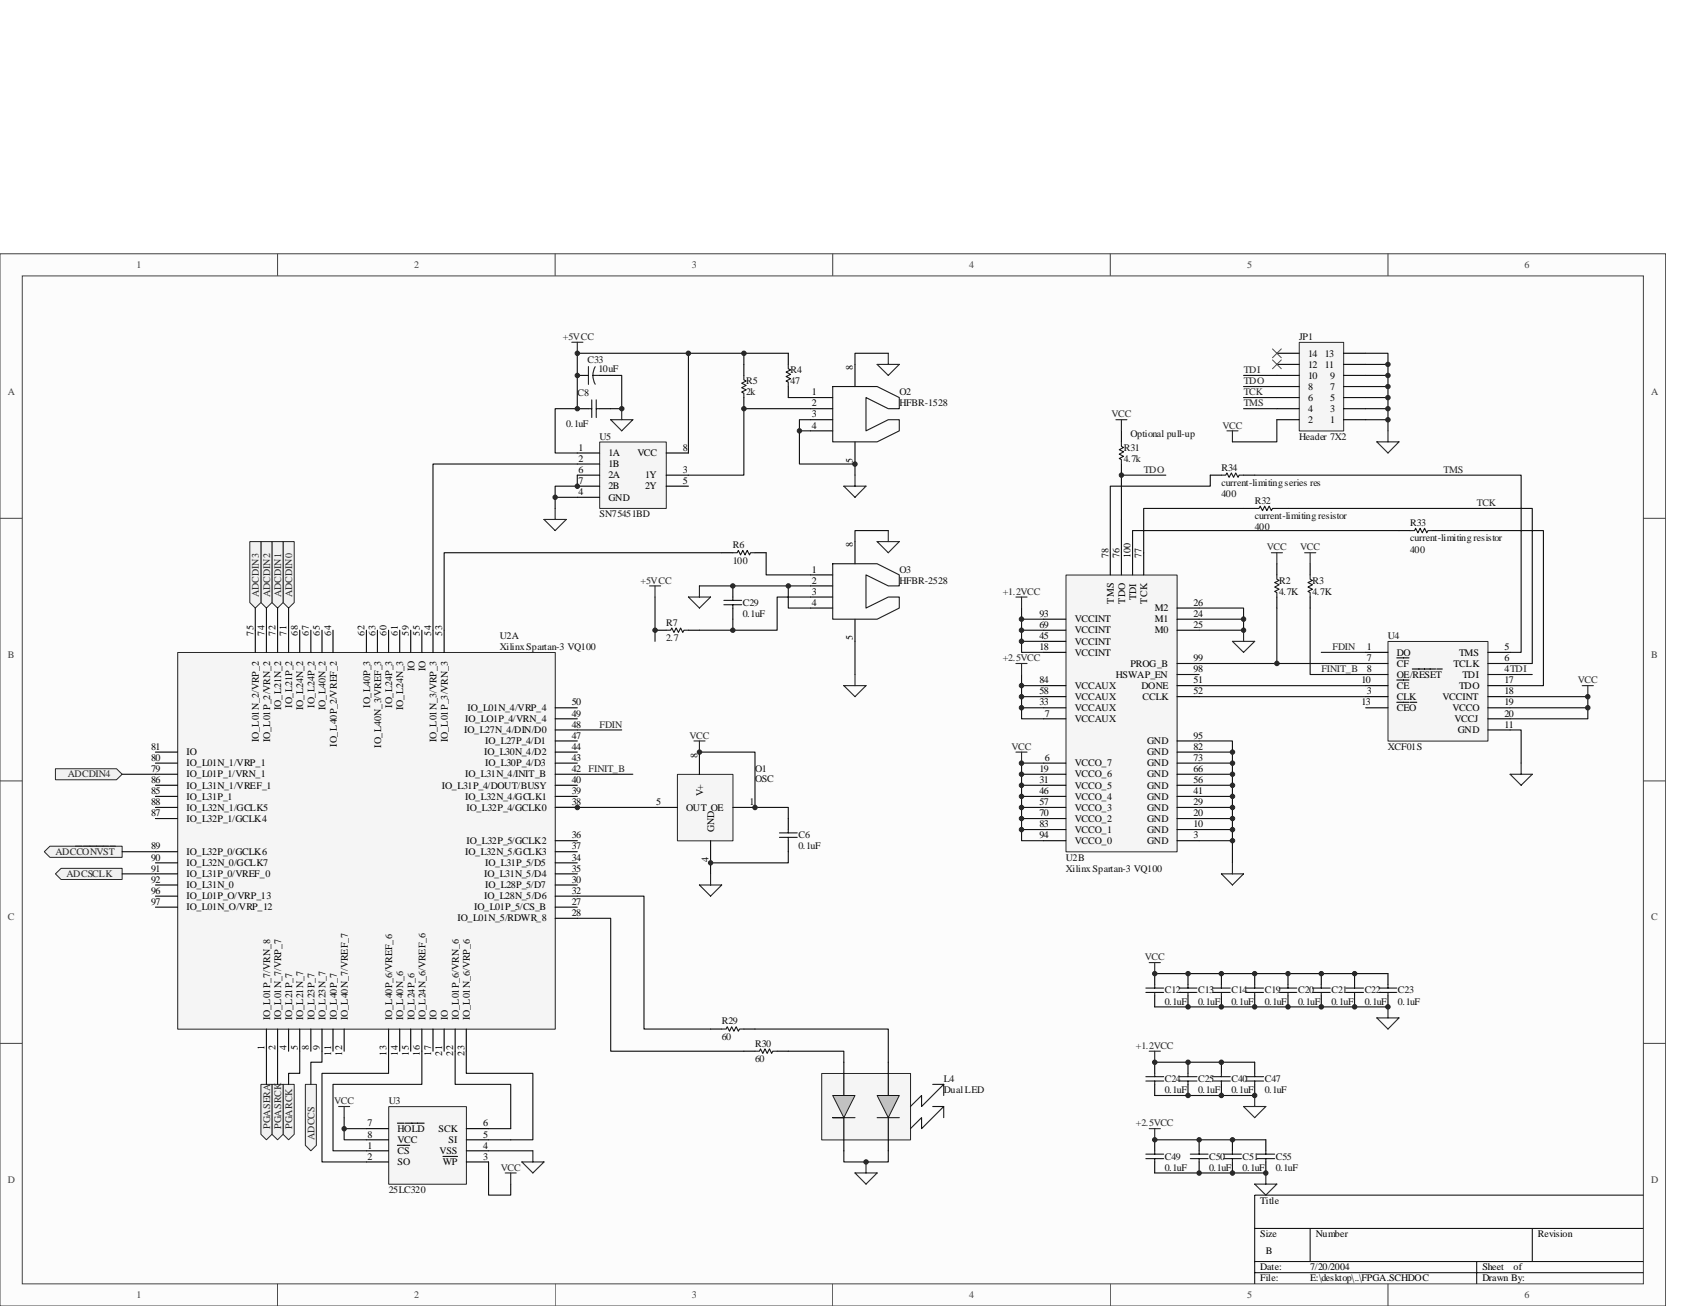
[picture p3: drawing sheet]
<svg xmlns="http://www.w3.org/2000/svg" width="279mm" height="216mm" viewBox="0 0 279 216" stroke-linecap="round" stroke-linejoin="round" font-family="sans-serif">
<path d="M0 42h275.4v173.9h-275.4z" fill="#fcfcfc"/>
<path d="M0 42h275.4v173.9h-275.4z" fill="none" stroke="#404040" stroke-width=".17"/>
<path d="M3.7 45.6h268v166.6h-268z" fill="#fcfcfc"/>
<g fill="none" stroke="#404040" stroke-width=".17">
<path d="M3.7 45.6h268v166.6h-268zM45.9 41.9v3.7M91.8 41.9v3.7M137.7 41.9v3.7M183.6 41.9v3.7M229.5 41.9v3.7M0 85.7h3.7M271.7 85.7h3.7M0 129.1h3.7M271.7 129.1h3.7M0 172.5h3.7M271.7 172.5h3.7"/>
<path d="M45.9 212.2v3.7M91.8 212.2v3.7M137.7 212.2v3.7M183.6 212.2v3.7M229.5 212.2v3.7"/>
</g>
<path d="M271.7 197.6h-64.3v14.6M207.4 203.1h64.3M207.4 208.6h64.3M207.4 210.4h64.3M216.6 203.1v5.5M244.1 208.6v3.6M253.3 203.1v5.5" fill="none" stroke="#000" stroke-width=".17"/>
<path d="M201.9 144.5h3.7l-1.8 1.8zM203.8 142.6v1.9" fill="none" stroke="#262626" stroke-width=".18"/>
<g fill="#f0f0f0" stroke="#262626" stroke-width=".17">
<path d="M46.8 89.5h1.8v10.1l-.9 .9-.9-.9z" fill-rule="evenodd"/>
<path d="M45 89.5h1.8v10.1l-.9 .9-.9-.9z" fill-rule="evenodd"/>
<path d="M43.1 89.5h1.9v10.1l-1 .9-.9-.9z" fill-rule="evenodd"/>
<path d="M41.3 89.5h1.8v10.1l-.9 .9-.9-.9z" fill-rule="evenodd"/>
<path d="M9.2 127.1h10.1l.9 .9-.9 .9h-10.1z" fill-rule="evenodd"/>
<path d="M9.2 144.5l.9-.9h10.1v1.8h-10.1z" fill-rule="evenodd"/>
<path d="M50.5 179.3h1.8v10l-.9 .9-.9-.9z" fill-rule="evenodd"/>
<path d="M7.3 140.8l1-.9h11.9v1.8h-11.9z" fill-rule="evenodd"/>
</g>
<path d="M12.5 139.9h1.1M13.8 139.9h4.2M18.2 139.9h.9" fill="none" stroke="#262626" stroke-width=".18"/>
<g fill="#f0f0f0" stroke="#262626" stroke-width=".17">
<path d="M46.8 179.3h1.8v8.2l-.9 .9-.9-.9z" fill-rule="evenodd"/>
<path d="M45 179.3h1.8v8.2l-.9 .9-.9-.9z" fill-rule="evenodd"/>
<path d="M43.1 179.3h1.9v8.2l-1 .9-.9-.9z" fill-rule="evenodd"/>
</g>
<g fill="none" stroke="#0e0e0e" stroke-width=".18">
<path d="M113.8 58.4v16.5M123 58.4v1.8M130.3 58.4h-34.9v9.2h-3.6v7.3h3.6M146.9 58.4h-5.5v1.8M101 62.1h1.8v5.5h-1.8M130.3 65.7h3.7M132.2 71.2h1.8M134 67.6h-11v10.9h-9.2M134 69.4h-1.8v7.3h9.2v1.8M95.4 82.2h-3.6v1.9M108.3 98.7v5.5M115.6 96.9h18.4"/>
<path d="M126.7 91.4v3.6h7.3M130.3 96.9v3.6h3.7M134 98.7h-5.5v5.5h-12.9M146.9 87.7h-5.5v1.8M121.2 102.4v1.8M44 173.8v5.5M45.9 173.8v5.5"/>
</g>
<g fill="none" stroke="#000" stroke-width=".18">
<path d="M130.3 58.4v1.8M95.4 67.6h1.9M95.4 62.1h1.9M99.1 67.6h1.9M99.1 62.1h1.9M123 60.2v1.9M123 65.7v1.9M130.3 63.9v1.8M134 65.7h3.7M134 67.6h3.7M134 69.4h3.7M134 71.2h3.7"/>
<path d="M141.4 60.2v3.7M141.4 73v3.7M119.3 91.4h1.9M121.2 96.9v1.8M124.8 91.4h1.9M134 95h3.7M134 96.9h3.7M134 98.7h3.7M141.4 89.5v3.7M108.3 104.2h1.8M113.8 104.2h1.8M121.2 100.5v1.9"/>
<path d="M134 100.5h3.7M141.4 102.4v3.6"/>
</g>
<g fill="none" stroke="#1c1c1c" stroke-width=".18">
<path d="M97.3 67.6h.5M97.3 60.6v2.9M97.8 66.1v2.9M98 62.1h1.1M98.4 60.6a2.95 2.95 0 0 0 0 2.9M98.6 66.1v2.9M98.6 67.6h.5M123 62.1v.7l.4 .2-.8 .4 .8 .3-.8 .4 .8 .4-.8 .3 .4 .2v.7M130.3 60.2v.8l.4 .2-.7 .3 .7 .4-.7 .4 .7 .3-.7 .4 .3 .2v.7M137.7 63.9h7.3l3.7 1.8v1.9h-1.8l-3.7-1.9v5.5l3.7-1.8h1.8v1.8l-3.7 1.8h-7.3zM119.7 99.3h2.9M119.7 100h2.9"/>
<path d="M121.2 91.4h.7l.2-.4 .3 .7 .4-.7 .4 .7 .3-.7 .4 .7 .2-.3h.7M121.2 98.7v.6M121.2 100v.5M137.7 93.2h7.3l3.7 1.8v1.9h-1.8l-3.7-1.9v5.5l3.7-1.8h1.8v1.8l-3.7 1.9h-7.3zM110.1 104.2h.8l.2-.4 .3 .7 .4-.7 .4 .7 .3-.7 .4 .7 .2-.3h.7"/>
</g>
<g fill="none" stroke="#262626" stroke-width=".18">
<path d="M94.5 56.6h1.9M95.4 56.6v1.8M146.9 58.4v1.8M101 69.4h3.6l-1.8 1.8zM102.8 67.6v1.8M141.4 78.5v1.9M145 60.2h3.7l-1.8 1.9zM89.9 85.9h3.7l-1.8 1.8zM91.8 84.1v1.8M107.4 96.9h1.8M108.3 96.9v1.8M113.8 98.7h3.7l-1.9 1.8z"/>
<path d="M115.6 96.9v1.8M139.5 80.4h3.7l-1.8 1.8zM145 89.5h3.7l-1.8 1.9zM146.9 87.7v1.8M139.5 113.3h3.7l-1.8 1.9zM141.4 111.5v1.8"/>
</g>
<path d="M112 128h9.2v11h-9.2z" fill="#f5f5f5"/>
<path d="M112 128h9.2v11h-9.2z" fill="none" stroke="#262626" stroke-width=".17"/>
<path d="M108.3 133.5h3.7M115.6 124.3v3.7M117.5 139v3.6M121.2 133.5h3.6M130.3 135.3v1.8M130.3 139v1.8" fill="none" stroke="#000" stroke-width=".18"/>
<path d="M95.4 78.5v1.9h-3.6v1.8M91.8 133.5h16.5M115.6 124.3h9.2v9.2h5.5v1.8M130.3 140.8v1.8h-12.8v1.9" fill="none" stroke="#0e0e0e" stroke-width=".18"/>
<path d="M114.7 122.5h1.9M115.6 122.5v1.8M115.6 146.3h3.7l-1.8 1.8zM117.5 144.5v1.8" fill="none" stroke="#262626" stroke-width=".18"/>
<path d="M128.9 138.4h2.9M128.9 137.7h2.9M130.3 137.1v.6M130.3 138.4v.6" fill="none" stroke="#1c1c1c" stroke-width=".18"/>
<path d="M99.2 73.1h11v11h-11z" fill="#f5f5f5"/>
<path d="M99.1 73.1h11.1v11h-11.1z" fill="none" stroke="#262626" stroke-width=".17"/>
<path d="M95.4 74.9h3.7M95.4 78.5h3.7M95.4 76.7h3.7M110.1 74.9h3.7M110.1 78.5h3.7M95.4 80.4h3.7M95.4 82.2h3.7M110.1 80.4h3.7" fill="none" stroke="#000" stroke-width=".18"/>
<path d="M42.2 100.5v3.7M44 100.5v3.7M45.9 100.5v3.7M47.7 100.5v3.7M108.3 104.2v1.8M141.4 106v5.5M20.2 144.5h5.5M20.2 140.8h5.5" fill="none" stroke="#0e0e0e" stroke-width=".18"/>
<path d="M64.3 183h12.8v12.8h-12.8z" fill="#f5f5f5"/>
<path d="M64.3 182.9h12.8v12.9h-12.8z" fill="none" stroke="#262626" stroke-width=".17"/>
<g fill="none" stroke="#000" stroke-width=".18">
<path d="M117.5 170.1h1.8M123 173.8h1.8M123 170.1h1.8M128.5 173.8h1.8M60.6 186.6h3.6M60.6 188.4h3.6M60.6 190.2h3.6M60.6 192.1h3.6M65.7 185.7h1.1M65.7 189.3h2M67 185.7h3.1M73.2 191.2h2.4"/>
<path d="M77.1 186.6h3.7M77.1 188.4h3.7M77.1 190.2h3.7M77.1 192.1h3.7"/>
</g>
<path d="M124.8 170.1h22.1v5.5M130.3 173.8h9.2v1.8M56.9 184.8v3.6h3.7M56.9 186.6h3.7M80.8 192.1v5.5h3.6v-1.9M80.8 186.6h3.6M80.8 188.4h3.6M80.8 190.2h7.3M139.5 190.2v1.9h7.4v-1.9" fill="none" stroke="#0e0e0e" stroke-width=".18"/>
<path d="M56 182.9h1.8M56.9 182.9v1.9M83.5 193.9h1.8M84.4 193.9v1.8M86.3 192.1h3.6l-1.8 1.8zM88.1 190.2v1.9M141.4 193.9h3.6l-1.8 1.8zM143.2 192.1v1.8" fill="none" stroke="#262626" stroke-width=".18"/>
<path d="M119.3 170.1h.8l.1-.4 .4 .8 .4-.8 .3 .8 .4-.8 .4 .8 .2-.4h.7M124.8 173.8h.8l.1-.4 .4 .7 .4-.7 .3 .7 .4-.7 .4 .7 .2-.3h.7" fill="none" stroke="#1c1c1c" stroke-width=".18"/>
<path d="M135.9 177.5h14.6v10.9h-14.6z" fill="#f5f5f5"/>
<path d="M135.8 177.5h14.7v10.9h-14.7z" fill="none" stroke="#262626" stroke-width=".17"/>
<g fill="#c0c0c0" stroke="#1c1c1c" stroke-width=".17">
<path d="M137.7 181.1h3.7l-1.9 3.7z" fill-rule="evenodd"/>
<path d="M145 181.1h3.7l-1.8 3.7z" fill-rule="evenodd"/>
</g>
<path d="M154.2 179.3h1.8M156 179.3l-3.6 3.6v-1.8l-1.9 1.8M156 179.3v1.8M139.5 184.8h-1.8h3.7M145 184.8h3.7M154.2 182.9h1.8l-3.6 3.7v-1.8l-1.9 1.8M156 182.9v1.9" fill="none" stroke="#1c1c1c" stroke-width=".18"/>
<path d="M139.5 175.6v5.5M146.9 175.6v5.5M139.5 184.8v5.4M146.9 184.8v5.4" fill="none" stroke="#000" stroke-width=".18"/>
<path d="M29.4 107.9h62.4v62.2h-62.4z" fill="#f5f5f5"/>
<path d="M29.4 107.9h62.4v62.2h-62.4z" fill="none" stroke="#262626" stroke-width=".17"/>
<g fill="none" stroke="#000" stroke-width=".18">
<path d="M42.2 104.2v3.6M44 104.2v3.6M45.9 104.2v3.6M47.7 104.2v3.6M49.6 104.2v3.6M51.4 104.2v3.6M53.2 104.2v3.6M55.1 104.2v3.6M60.6 104.2v3.6M62.4 104.2v3.6M64.2 104.2v3.6M66.1 104.2v3.6"/>
<path d="M67.9 104.2v3.6M69.7 104.2v3.6M71.6 104.2v3.6M73.4 104.2v3.6M91.8 117h3.6M91.8 118.8h3.6M25.7 124.3h3.7M25.7 126.2h3.7M25.7 128h3.7M25.7 131.7h3.7M25.7 129.8h3.7M25.7 133.5h3.7"/>
<path d="M25.7 135.3h3.7M91.8 124.3h3.6M91.8 126.2h3.6M91.8 128h3.6M91.8 131.7h3.6M91.8 129.8h3.6M91.8 133.5h3.6M91.8 120.7h3.6M91.8 122.5h3.6M91.8 139h3.6M25.7 150h3.7M25.7 148.1h3.7"/>
<path d="M25.7 146.3h3.7M25.7 144.5h3.7M25.7 142.6h3.7M25.7 140.8h3.7M91.8 150h3.6M91.8 148.1h3.6M91.8 146.3h3.6M91.8 144.5h3.6M91.8 142.6h3.6M91.8 140.8h3.6M91.8 151.8h3.6M44 170.1v3.7"/>
<path d="M45.9 170.1v3.7M47.7 170.1v3.7M49.6 170.1v3.7M51.4 170.1v3.7M53.2 170.1v3.7M55.1 170.1v3.7M56.9 170.1v3.7M64.2 170.1v3.7M66.1 170.1v3.7M67.9 170.1v3.7M69.7 170.1v3.7M71.6 170.1v3.7"/>
<path d="M73.4 170.1v3.7M75.2 170.1v3.7M77.1 170.1v3.7"/>
</g>
<path d="M176.3 95.1h18.3v45.7h-18.3z" fill="#f5f5f5"/>
<path d="M176.2 95.1h18.4v45.7h-18.4z" fill="none" stroke="#262626" stroke-width=".17"/>
<g fill="none" stroke="#000" stroke-width=".18">
<path d="M183.6 91.4v3.6M185.4 91.4v3.6M187.2 91.4v3.6M189.1 91.4v3.6M172.6 118.8h3.6M172.6 117h3.6M172.6 115.2h3.6M172.6 113.3h3.6M172.6 107.8h3.6M172.6 106h3.6M172.6 104.2h3.6M172.6 102.4h3.6"/>
<path d="M194.6 115.2h3.6M194.6 113.3h3.6M194.6 104.2h3.6M194.6 102.4h3.6M194.6 111.5h3.6M194.6 100.5h3.6M194.6 109.7h3.6M172.6 139h3.6M172.6 137.1h3.6M172.6 135.3h3.6M172.6 133.5h3.6M172.6 131.7h3.6"/>
<path d="M172.6 129.8h3.6M172.6 128h3.6M172.6 126.2h3.6M194.6 139h3.6M194.6 137.1h3.6M194.6 135.3h3.6M194.6 133.5h3.6M194.6 131.7h3.6M194.6 129.8h3.6M194.6 128h3.6M194.6 126.2h3.6M194.6 124.3h3.6"/>
<path d="M194.6 122.5h3.6"/>
</g>
<g fill="none" stroke="#0e0e0e" stroke-width=".18">
<path d="M168.9 100.5v7.3h3.7M168.9 111.5v7.3h3.7M168.9 102.4h3.7M168.9 104.2h3.7M168.9 106h3.7M168.9 113.3h3.7M168.9 115.2h3.7M168.9 117h3.7M168.9 137.1h3.7M168.9 135.3h3.7M168.9 133.5h3.7M168.9 131.7h3.7"/>
<path d="M168.9 129.8h3.7M168.9 128h3.7M172.6 126.2h-3.7v12.8h3.7M198.2 122.5h5.6v20.1M198.2 139h5.6M198.2 137.1h5.6M198.2 135.3h5.6M198.2 133.5h5.6M198.2 131.7h5.6M198.2 129.8h5.6M198.2 128h5.6M198.2 126.2h5.6"/>
<path d="M198.2 124.3h5.6"/>
</g>
<path d="M168 98.7h1.8M168.9 98.7v1.8M168 109.7h1.8M168.9 109.7v1.8M168 124.3h1.8M168.9 124.3v1.9" fill="none" stroke="#262626" stroke-width=".18"/>
<g fill="#262626" stroke="#262626" stroke-width=".17">
<circle cx="203.8" cy="133.5" r=".37"/>
<circle cx="203.8" cy="139" r=".37"/>
<circle cx="203.8" cy="137.1" r=".37"/>
<circle cx="203.8" cy="135.3" r=".37"/>
<circle cx="168.9" cy="137.1" r=".37"/>
<circle cx="168.9" cy="129.8" r=".37"/>
<circle cx="168.9" cy="113.3" r=".37"/>
<circle cx="168.9" cy="115.2" r=".37"/>
<circle cx="168.9" cy="117" r=".37"/>
<circle cx="168.9" cy="126.2" r=".37"/>
<circle cx="168.9" cy="128" r=".37"/>
<circle cx="203.8" cy="131.7" r=".37"/>
<circle cx="203.8" cy="129.8" r=".37"/>
<circle cx="203.8" cy="128" r=".37"/>
<circle cx="203.8" cy="126.2" r=".37"/>
<circle cx="203.8" cy="124.3" r=".37"/>
<circle cx="168.9" cy="131.7" r=".37"/>
<circle cx="168.9" cy="133.5" r=".37"/>
<circle cx="168.9" cy="135.3" r=".37"/>
<circle cx="168.9" cy="102.3" r=".37"/>
<circle cx="168.9" cy="104.2" r=".37"/>
<circle cx="168.9" cy="106" r=".37"/>
</g>
<path d="M229.5 106.1h16.5v16.4h-16.5z" fill="#f5f5f5"/>
<path d="M229.5 106h16.5v16.5h-16.5z" fill="none" stroke="#262626" stroke-width=".17"/>
<g fill="none" stroke="#000" stroke-width=".18">
<path d="M211.1 93.2v1.8M211.1 98.7v1.8M216.6 93.2v1.8M216.6 98.7v1.8M225.8 107.8h3.7M225.8 115.2h3.7M225.8 111.5h3.7M225.8 113.3h3.7M225.8 109.7h3.7M225.8 117h3.7M230.9 112.4h2M230.9 108.8h2"/>
<path d="M230.9 116.1h2M233.1 116.1h1.1M233.5 110.6h3.8M237.5 110.6h.9M246 107.8h3.7M246 115.2h3.7M246 111.5h3.7M246 113.3h3.7M246 109.7h3.7M246 117h3.7M246 118.8h3.7M246 120.7h3.7"/>
</g>
<path d="M210.2 91.4h1.8M211.1 91.4v1.8M215.7 91.4h1.8M216.6 91.4v1.8M203.8 106h3.6l-1.8 1.8zM205.6 104.2v1.8M261.6 113.3h1.8M262.5 113.3v1.9M249.7 128h3.6l-1.8 1.8zM251.5 126.2v1.8" fill="none" stroke="#262626" stroke-width=".18"/>
<path d="M198.2 100.5h7.4v3.7h-7.4M198.2 109.7h27.6M198.2 113.3h27.6M198.2 115.2h27.6M198.2 102.4h7.4M211.1 100.5v9.2M216.6 100.5v11h9.2M218.4 107.8h7.4M262.5 115.2v1.8h-12.8M95.4 120.7h7.4M249.7 120.7h1.8v5.5" fill="none" stroke="#0e0e0e" stroke-width=".18"/>
<g fill="#262626" stroke="#262626" stroke-width=".17">
<circle cx="205.6" cy="104.2" r=".36"/>
<circle cx="205.6" cy="102.4" r=".37"/>
<circle cx="211.1" cy="109.7" r=".37"/>
</g>
<path d="M211.1 95v.8l.4 .1-.8 .4 .8 .4-.8 .3 .8 .4-.8 .4 .4 .2v.7M216.6 95v.8l.4 .1-.8 .4 .8 .4-.8 .3 .8 .4-.8 .4 .4 .2v.7" fill="none" stroke="#1c1c1c" stroke-width=".18"/>
<path d="M214.8 56.6h7.3v14.6h-7.3z" fill="#f5f5f5"/>
<path d="M214.8 56.6h7.3v14.6h-7.3z" fill="none" stroke="#262626" stroke-width=".17"/>
<g fill="none" stroke="#000" stroke-width=".18">
<path d="M211.1 58.4h3.7M222.1 58.4h3.7M185.4 71.2v1.8M185.4 76.7v1.8M200.1 78.5h1.8M205.6 78.5h1.8M211.1 69.4h3.7M211.1 67.6h3.7M211.1 65.7h3.7M211.1 63.9h3.7M211.1 62.1h3.7M211.1 60.2h3.7"/>
<path d="M222.1 69.4h3.7M222.1 67.6h3.7M222.1 65.7h3.7M222.1 63.9h3.7M222.1 62.1h3.7M222.1 60.2h3.7M205.6 84.1h1.8M211.1 84.1h1.8M231.3 87.7h1.8M236.8 87.7h1.8M190.9 161v1.8M190.9 164.6v1.9"/>
<path d="M190.9 175.6v1.8M190.9 179.3v1.8M196.4 161v1.8M196.4 164.6v1.9M196.4 175.6v1.8M196.4 179.3v1.8M201.9 161v1.8M201.9 164.6v1.9M201.9 175.6v1.8M201.9 179.3v1.8M207.4 161v1.8M207.4 164.6v1.9"/>
<path d="M207.4 175.6v1.8M207.4 179.3v1.8M212.9 161v1.8M212.9 164.6v1.9M218.4 161v1.8M218.4 164.6v1.9M223.9 161v1.8M223.9 164.6v1.9M229.5 161v1.8M229.5 164.6v1.9M190.9 188.4v1.8M190.9 192.1v1.8"/>
<path d="M198.2 188.4v1.8M198.2 192.1v1.8M203.8 188.4v1.8M203.8 192.1v1.8M209.3 188.4v1.8M209.3 192.1v1.8"/>
</g>
<g fill="none" stroke="#0e0e0e" stroke-width=".18">
<path d="M225.8 58.4h3.7v12.8M95.4 76.7h-23.8v27.5M192.7 78.5h-7.3v12.9M200.1 78.5v1.9h-16.5v11M205.6 67.6h5.5M205.6 65.7h5.5M205.6 63.9h5.5M205.6 62.1h5.5M207.4 78.5h44.1v29.3h-1.8M211.1 69.4v3.6h-7.3M225.8 69.4h3.7M225.8 67.6h3.7"/>
<path d="M225.8 65.7h3.7M225.8 63.9h3.7M225.8 62.1h3.7M225.8 60.2h3.7M119.3 91.4h-45.9v12.8M205.6 84.1h-16.5v7.3M212.9 84.1h40.4v25.6h-3.6M231.3 87.7h-44.1v3.7M238.6 87.7h16.6v25.6h-5.5M249.7 111.5h3.6M249.7 115.2h12.8M262.5 117v1.8h-12.8"/>
<path d="M20.2 128h5.5M95.4 128h9.2M95.4 148.1h11.1v22h11M95.4 151.8h5.6v22h22M49.6 173.8v3.6h-1.9v1.9M53.2 173.8v1.8h-1.8v3.7M64.2 173.8v3.6h-11v14.7h7.4M69.7 173.8v5.5h-14.6v10.9h5.5M75.2 173.8v5.5h9.2v7.3M77.1 173.8v3.6h11v11h-3.7M190.9 166.5h38.6M190.9 175.6h16.5"/>
<path d="M190.9 161h38.6M190.9 181.1h16.5M190.9 188.4h18.4M190.9 193.9h18.4"/>
</g>
<g fill="#262626" stroke="#262626" stroke-width=".17">
<circle cx="229.5" cy="69.4" r=".37"/>
<circle cx="229.5" cy="67.6" r=".36"/>
<circle cx="229.5" cy="65.7" r=".37"/>
<circle cx="229.5" cy="63.9" r=".36"/>
<circle cx="229.5" cy="62.1" r=".37"/>
<circle cx="229.5" cy="60.2" r=".36"/>
<circle cx="262.5" cy="117" r=".37"/>
<circle cx="185.4" cy="78.5" r=".36"/>
<circle cx="262.5" cy="115.2" r=".37"/>
<circle cx="190.9" cy="161" r=".37"/>
<circle cx="196.4" cy="161" r=".37"/>
<circle cx="196.4" cy="166.4" r=".37"/>
<circle cx="201.9" cy="161" r=".36"/>
<circle cx="201.9" cy="166.4" r=".37"/>
<circle cx="207.4" cy="161" r=".36"/>
<circle cx="207.4" cy="166.4" r=".37"/>
<circle cx="212.9" cy="161" r=".36"/>
<circle cx="212.9" cy="166.4" r=".37"/>
<circle cx="218.5" cy="161" r=".37"/>
<circle cx="218.5" cy="166.4" r=".37"/>
<circle cx="224" cy="161" r=".37"/>
<circle cx="224" cy="166.4" r=".37"/>
<circle cx="229.5" cy="166.4" r=".37"/>
<circle cx="190.9" cy="175.6" r=".37"/>
<circle cx="196.4" cy="175.6" r=".37"/>
<circle cx="196.4" cy="181.1" r=".37"/>
<circle cx="201.9" cy="175.6" r=".37"/>
<circle cx="201.9" cy="181.1" r=".37"/>
<circle cx="207.4" cy="181.1" r=".37"/>
<circle cx="190.9" cy="188.4" r=".37"/>
<circle cx="198.2" cy="188.4" r=".36"/>
<circle cx="198.2" cy="193.9" r=".36"/>
<circle cx="203.8" cy="188.4" r=".37"/>
<circle cx="203.8" cy="193.9" r=".37"/>
<circle cx="209.3" cy="193.9" r=".37"/>
<circle cx="124.8" cy="133.5" r=".37"/>
<circle cx="117.5" cy="142.6" r=".36"/>
<circle cx="115.6" cy="124.3" r=".37"/>
<circle cx="141.3" cy="76.7" r=".37"/>
<circle cx="95.5" cy="58.4" r=".37"/>
<circle cx="123" cy="67.6" r=".37"/>
<circle cx="108.3" cy="104.2" r=".37"/>
<circle cx="132.2" cy="71.2" r=".36"/>
<circle cx="123" cy="58.4" r=".37"/>
<circle cx="113.8" cy="58.4" r=".37"/>
<circle cx="95.5" cy="67.6" r=".37"/>
<circle cx="95.5" cy="62.1" r=".37"/>
<circle cx="91.8" cy="82.2" r=".36"/>
<circle cx="102.8" cy="67.6" r=".37"/>
<circle cx="121.2" cy="96.9" r=".36"/>
<circle cx="130.3" cy="96.9" r=".37"/>
<circle cx="121.2" cy="104.2" r=".36"/>
<circle cx="95.5" cy="80.4" r=".37"/>
<circle cx="143.2" cy="192.1" r=".37"/>
<circle cx="56.9" cy="186.6" r=".36"/>
<circle cx="95.5" cy="133.5" r=".37"/>
</g>
<g fill="none" stroke="#262626" stroke-width=".18">
<path d="M184.5 69.4h1.8M185.4 69.4v1.8M202.8 71.2h1.9M203.8 71.2v1.8M227.6 73h3.7l-1.8 1.9zM229.5 71.2v1.8M190 159.1h1.8M190.9 159.1v1.9M190 173.8h1.8M190.9 173.8v1.8M227.6 168.3h3.7l-1.8 1.8zM229.5 166.5v1.8"/>
<path d="M190 186.6h1.8M190.9 186.6v1.8M205.6 182.9h3.7l-1.9 1.9zM207.4 181.1v1.8M207.4 195.7h3.7l-1.8 1.9zM209.3 193.9v1.8"/>
</g>
<path d="M210.4 57.7l1.4 1.4M210.4 59.5l1.4 1.5M211.8 57.7l-1.4 1.4M211.8 59.5l-1.4 1.5" fill="none" stroke="#4c4c4c" stroke-width=".17"/>
<g fill="none" stroke="#1c1c1c" stroke-width=".18">
<path d="M185.4 73v.8l.4 .2-.8 .3 .8 .4-.8 .4 .8 .3-.8 .4 .4 .2v.7M201.9 78.5h.7l.2-.3 .4 .7 .4-.7 .3 .7 .4-.7 .4 .7 .2-.4h.7M207.4 84.1h.8l.1-.4 .4 .7 .4-.7 .3 .7 .4-.7 .4 .7 .2-.3h.7M233.1 87.7h.8l.1-.4 .4 .8 .4-.8 .3 .8 .4-.8 .4 .8 .2-.4h.7M189.4 164.1h3M189.4 163.3h3M189.4 178.7h3M189.4 178h3M190.9 162.8v.5M190.9 164.1v.5M190.9 177.4v.6M190.9 178.7v.6"/>
<path d="M194.9 164.1h3M194.9 163.3h3M194.9 178.7h3M194.9 178h3M196.4 162.8v.5M196.4 164.1v.5M196.4 177.4v.6M196.4 178.7v.6M200.4 164.1h3M200.4 163.3h3M200.4 178.7h3M200.4 178h3"/>
<path d="M201.9 162.8v.5M201.9 164.1v.5M201.9 177.4v.6M201.9 178.7v.6M206 164.1h2.9M206 163.3h2.9M206 178.7h2.9M206 178h2.9M207.4 162.8v.5M207.4 164.1v.5M207.4 177.4v.6M207.4 178.7v.6"/>
<path d="M211.5 164.1h2.9M211.5 163.3h2.9M212.9 162.8v.5M212.9 164.1v.5M217 164.1h2.9M217 163.3h2.9M218.4 162.8v.5M218.4 164.1v.5M222.5 164.1h2.9M222.5 163.3h2.9M223.9 162.8v.5M223.9 164.1v.5"/>
<path d="M228 164.1h2.9M228 163.3h2.9M229.5 162.8v.5M229.5 164.1v.5M189.4 191.5h3M189.4 190.8h3M190.9 190.2v.6M190.9 191.5v.6M196.8 191.5h2.9M196.8 190.8h2.9M198.2 190.2v.6M198.2 191.5v.6"/>
<path d="M202.3 191.5h2.9M202.3 190.8h2.9M203.8 190.2v.6M203.8 191.5v.6M207.8 191.5h2.9M207.8 190.8h2.9M209.3 190.2v.6M209.3 191.5v.6"/>
</g>
<g font-size="1.7" fill="#404040">
<text x="22.6" y="44.3">1</text>
<text x="68.5" y="44.3">2</text>
<text x="114.4" y="44.3">3</text>
<text x="160.3" y="44.3">4</text>
<text x="206.2" y="44.3">5</text>
<text x="252.1" y="44.3">6</text>
<text x="1.3" y="65.3">A</text>
<text x="273" y="65.3">A</text>
<text x="1.3" y="108.8">B</text>
<text x="273" y="108.8">B</text>
<text x="1.3" y="152.1">C</text>
<text x="273" y="152.1">C</text>
<text x="1.3" y="195.6">D</text>
<text x="273" y="195.6">D</text>
<text x="22.6" y="214.6">1</text>
<text x="68.5" y="214.6">2</text>
<text x="114.4" y="214.6">3</text>
<text x="160.3" y="214.6">4</text>
<text x="206.2" y="214.6">5</text>
<text x="252.1" y="214.6">6</text>
</g>
<g font-size="1.7" fill="#262626">
<text x="93.1" y="56.2">+5VCC</text>
<text x="205.6" y="63.5">TDO</text>
<text x="205.6" y="61.7">TDI</text>
<text x="205.6" y="65.3">TCK</text>
<text x="183.8" y="69">VCC</text>
<text x="202.1" y="70.8">VCC</text>
<text x="205.6" y="67.2">TMS</text>
<text x="189.1" y="78.2">TDO</text>
<text x="238.7" y="78.2">TMS</text>
<text x="244.2" y="83.7">TCK</text>
<text x="209.5" y="91">VCC</text>
<text x="215" y="91">VCC</text>
<text x="42.8" y="98.7" transform="rotate(-90 42.8 98.7)">ADCDIN3</text>
<text x="44.6" y="98.7" transform="rotate(-90 44.6 98.7)">ADCDIN2</text>
<text x="46.5" y="98.7" transform="rotate(-90 46.5 98.7)">ADCDIN1</text>
<text x="48.3" y="98.7" transform="rotate(-90 48.3 98.7)">ADCDIN0</text>
<text x="105.9" y="96.5">+5VCC</text>
<text x="165.8" y="98.3">+1.2VCC</text>
<text x="220.3" y="107.5">FDIN</text>
<text x="165.8" y="109.3">+2.5VCC</text>
<text x="218.5" y="111.1">FINIT_B</text>
<text x="260.9" y="113">VCC</text>
<text x="99.1" y="120.3">FDIN</text>
<text x="114" y="122.1">VCC</text>
<text x="167.2" y="124">VCC</text>
<text x="11.2" y="128.5">ADCDIN4</text>
<text x="97.3" y="127.6">FINIT_B</text>
<text x="9.2" y="141.4">ADCCONVST</text>
<text x="11" y="145">ADCSCLK</text>
<text x="189.3" y="158.7">VCC</text>
<text x="187.8" y="173.4">+1.2VCC</text>
<text x="55.3" y="182.5">VCC</text>
<text x="44.6" y="186.6" transform="rotate(-90 44.6 186.6)">PGASERA</text>
<text x="46.5" y="186.6" transform="rotate(-90 46.5 186.6)">PGASRCK</text>
<text x="48.3" y="186.6" transform="rotate(-90 48.3 186.6)">PGARCK</text>
<text x="52" y="188.4" transform="rotate(-90 52 188.4)">ADCCS</text>
<text x="187.8" y="186.2">+2.5VCC</text>
<text x="82.8" y="193.5">VCC</text>
</g>
<g font-size="1.7" fill="#0e0e0e">
<text x="214.8" y="56.2">JP1</text>
<text x="95.5" y="65.5">C8</text>
<text x="97.1" y="60">C33</text>
<text x="99" y="61.5">10uF</text>
<text x="123.4" y="65.3">2k</text>
<text x="123.4" y="63.5">R5</text>
<text x="130.7" y="63.5">47</text>
<text x="130.7" y="61.7">R4</text>
<text x="148.7" y="65.3">O2</text>
<text x="93.6" y="70.7">0.1uF</text>
<text x="148.7" y="67.2">HFBR-1528</text>
<text x="99.1" y="72.7">U5</text>
<text x="185.8" y="76.3">4.7k</text>
<text x="185.8" y="74.5">R31</text>
<text x="186.9" y="72.3">Optional pull-up</text>
<text x="201.9" y="77.8">R34</text>
<text x="214.8" y="72.7">Header 7X2</text>
<text x="201.9" y="82.2">400</text>
<text x="201.9" y="80.4">current-limiting series res</text>
<text x="207.4" y="83.3">R32</text>
<text x="99.1" y="85.5">SN75451BD</text>
<text x="207.4" y="87.7">400</text>
<text x="207.4" y="85.9">current-limiting resistor</text>
<text x="233.1" y="89.5">current-limiting resistor</text>
<text x="233.1" y="87">R33</text>
<text x="121.2" y="93.2">100</text>
<text x="121.2" y="90.6">R6</text>
<text x="148.7" y="94.7">O3</text>
<text x="233.1" y="91.4">400</text>
<text x="122.8" y="102">0.1uF</text>
<text x="122.8" y="100.1">C29</text>
<text x="148.7" y="96.5">HFBR-2528</text>
<text x="211.5" y="98.3">4.7K</text>
<text x="211.5" y="96.5">R2</text>
<text x="217" y="98.3">4.7K</text>
<text x="217" y="96.5">R3</text>
<text x="82.6" y="107.5">Xilinx Spartan-3 VQ100</text>
<text x="82.6" y="105.6">U2A</text>
<text x="110.2" y="106">2.7</text>
<text x="110.2" y="103.4">R7</text>
<text x="229.5" y="105.6">U4</text>
<text x="229.5" y="124">XCF01S</text>
<text x="124.8" y="129.3">OSC</text>
<text x="124.8" y="127.6">O1</text>
<text x="132" y="140.4">0.1uF</text>
<text x="132" y="138.6">C6</text>
<text x="176.2" y="142.3">U2B</text>
<text x="176.2" y="144.1">Xilinx Spartan-3 VQ100</text>
<text x="192.6" y="166.1">0.1uF</text>
<text x="192.6" y="164.2">C12</text>
<text x="198.1" y="166.1">0.1uF</text>
<text x="198.1" y="164.2">C13</text>
<text x="203.6" y="166.1">0.1uF</text>
<text x="203.6" y="164.2">C14</text>
<text x="209.1" y="166.1">0.1uF</text>
<text x="209.1" y="164.2">C19</text>
<text x="214.6" y="166.1">0.1uF</text>
<text x="214.6" y="164.2">C20</text>
<text x="220.1" y="166.1">0.1uF</text>
<text x="220.1" y="164.2">C21</text>
<text x="225.6" y="166.1">0.1uF</text>
<text x="225.6" y="164.2">C22</text>
<text x="231.1" y="166.1">0.1uF</text>
<text x="231.1" y="164.2">C23</text>
<text x="119.3" y="171.9">60</text>
<text x="119.3" y="169.4">R29</text>
<text x="124.8" y="173">R30</text>
<text x="124.8" y="175.6">60</text>
<text x="156" y="178.9">L4</text>
<text x="192.6" y="178.9">C24</text>
<text x="198.1" y="178.9">C25</text>
<text x="203.6" y="178.9">C40</text>
<text x="209.1" y="178.9">C47</text>
<text x="64.3" y="182.5">U3</text>
<text x="156" y="180.7">Dual LED</text>
<text x="192.6" y="180.7">0.1uF</text>
<text x="198.1" y="180.7">0.1uF</text>
<text x="203.6" y="180.7">0.1uF</text>
<text x="209.1" y="180.7">0.1uF</text>
<text x="192.6" y="191.7">C49</text>
<text x="199.9" y="191.7">C50</text>
<text x="205.4" y="191.7">C51</text>
<text x="210.9" y="191.7">C55</text>
<text x="64.3" y="197.2">25LC320</text>
<text x="192.6" y="193.5">0.1uF</text>
<text x="199.9" y="193.5">0.1uF</text>
<text x="205.4" y="193.5">0.1uF</text>
<text x="210.9" y="193.5">0.1uF</text>
</g>
<g font-size="1.7">
<text x="216.3" y="58.9">14</text>
<text x="219" y="58.9">13</text>
<text x="134.2" y="65.3">1</text>
<text x="141" y="61.2" transform="rotate(-90 141 61.2)">8</text>
<text x="216.3" y="64.4">8</text>
<text x="216.3" y="62.6">10</text>
<text x="216.3" y="60.8">12</text>
<text x="219" y="60.8">11</text>
<text x="219.9" y="64.4">7</text>
<text x="219.9" y="62.6">9</text>
<text x="134.2" y="67.2">2</text>
<text x="134.2" y="69">3</text>
<text x="134.2" y="70.8">4</text>
<text x="216.3" y="69.9">2</text>
<text x="216.3" y="68.1">4</text>
<text x="216.3" y="66.3">6</text>
<text x="219.9" y="69.9">1</text>
<text x="219.9" y="68.1">3</text>
<text x="219.9" y="66.3">5</text>
<text x="95.7" y="74.5">1</text>
<text x="95.7" y="76.3">2</text>
<text x="100.6" y="75.4">1A</text>
<text x="100.6" y="77.3">1B</text>
<text x="105.4" y="75.4">VCC</text>
<text x="112.9" y="74.5">8</text>
<text x="141" y="76.5" transform="rotate(-90 141 76.5)">5</text>
<text x="95.7" y="78.2">6</text>
<text x="95.7" y="80">7</text>
<text x="95.7" y="81.8">4</text>
<text x="100.6" y="79.1">2A</text>
<text x="100.6" y="80.9">2B</text>
<text x="100.6" y="82.7">GND</text>
<text x="106.7" y="79.1">1Y</text>
<text x="106.7" y="80.9">2Y</text>
<text x="112.9" y="78.2">3</text>
<text x="112.9" y="80">5</text>
<text x="134.2" y="94.7">1</text>
<text x="141" y="90.5" transform="rotate(-90 141 90.5)">8</text>
<text x="183.2" y="92.3" transform="rotate(-90 183.2 92.3)">78</text>
<text x="185.1" y="92.3" transform="rotate(-90 185.1 92.3)">76</text>
<text x="186.9" y="92.3" transform="rotate(-90 186.9 92.3)">100</text>
<text x="188.7" y="92.3" transform="rotate(-90 188.7 92.3)">77</text>
<text x="134.2" y="96.5">2</text>
<text x="134.2" y="98.3">3</text>
<text x="134.2" y="100.1">4</text>
<text x="171.8" y="102">93</text>
<text x="184.1" y="99.8" transform="rotate(-90 184.1 99.8)">TMS</text>
<text x="186" y="99.8" transform="rotate(-90 186 99.8)">TDO</text>
<text x="187.8" y="99.3" transform="rotate(-90 187.8 99.3)">TDI</text>
<text x="189.7" y="99.8" transform="rotate(-90 189.7 99.8)">TCK</text>
<text x="190.9" y="101">M2</text>
<text x="197.3" y="102">24</text>
<text x="197.3" y="100.1">26</text>
<text x="41.9" y="105.1" transform="rotate(-90 41.9 105.1)">75</text>
<text x="43.7" y="105.1" transform="rotate(-90 43.7 105.1)">74</text>
<text x="45.6" y="105.1" transform="rotate(-90 45.6 105.1)">72</text>
<text x="47.4" y="105.1" transform="rotate(-90 47.4 105.1)">71</text>
<text x="49.2" y="105.1" transform="rotate(-90 49.2 105.1)">68</text>
<text x="51.1" y="105.1" transform="rotate(-90 51.1 105.1)">67</text>
<text x="52.9" y="105.1" transform="rotate(-90 52.9 105.1)">65</text>
<text x="54.7" y="105.1" transform="rotate(-90 54.7 105.1)">64</text>
<text x="60.2" y="105.1" transform="rotate(-90 60.2 105.1)">62</text>
<text x="62.1" y="105.1" transform="rotate(-90 62.1 105.1)">63</text>
<text x="63.9" y="105.1" transform="rotate(-90 63.9 105.1)">60</text>
<text x="65.8" y="105.1" transform="rotate(-90 65.8 105.1)">61</text>
<text x="67.6" y="105.1" transform="rotate(-90 67.6 105.1)">59</text>
<text x="69.4" y="105.1" transform="rotate(-90 69.4 105.1)">55</text>
<text x="71.3" y="105.1" transform="rotate(-90 71.3 105.1)">54</text>
<text x="73.1" y="105.1" transform="rotate(-90 73.1 105.1)">53</text>
<text x="141" y="105.9" transform="rotate(-90 141 105.9)">5</text>
<text x="171.8" y="107.5">18</text>
<text x="171.8" y="105.6">45</text>
<text x="171.8" y="103.8">69</text>
<text x="177.7" y="106.6">VCCINT</text>
<text x="177.7" y="104.7">VCCINT</text>
<text x="177.7" y="102.9">VCCINT</text>
<text x="190.9" y="104.7">M0</text>
<text x="190.9" y="102.9">M1</text>
<text x="197.3" y="103.8">25</text>
<text x="226" y="107.5">1</text>
<text x="248.8" y="107.5">5</text>
<text x="68.5" y="111" transform="rotate(-90 68.5 111)">IO</text>
<text x="70.3" y="111" transform="rotate(-90 70.3 111)">IO</text>
<text x="171.8" y="113">84</text>
<text x="177.7" y="113.9">VCCAUX</text>
<text x="177.7" y="108.4">VCCINT</text>
<text x="184.5" y="112">HSWAP_EN</text>
<text x="186.9" y="110.2">PROG_B</text>
<text x="188.7" y="113.9">DONE</text>
<text x="197.3" y="111.1">98</text>
<text x="197.3" y="109.3">99</text>
<text x="197.3" y="113">51</text>
<text x="225.1" y="113">10</text>
<text x="226" y="111.1">8</text>
<text x="226" y="109.3">7</text>
<text x="230.9" y="108.4">DO</text>
<text x="230.9" y="112">OE/RESET</text>
<text x="230.9" y="113.9">CE</text>
<text x="230.9" y="110.2">CF</text>
<text x="240.3" y="110.2">TCLK</text>
<text x="241.2" y="108.4">TMS</text>
<text x="241.2" y="113.9">TDO</text>
<text x="241.8" y="112">TDI</text>
<text x="248.8" y="109.3">6</text>
<text x="248.8" y="111.1">4TDI</text>
<text x="248.8" y="113">17</text>
<text x="46.5" y="117.4" transform="rotate(-90 46.5 117.4)">IO_L21N_2</text>
<text x="48.3" y="117" transform="rotate(-90 48.3 117)">IO_L21P_2</text>
<text x="50.1" y="117.4" transform="rotate(-90 50.1 117.4)">IO_L24N_2</text>
<text x="52" y="117" transform="rotate(-90 52 117)">IO_L24P_2</text>
<text x="53.8" y="117.4" transform="rotate(-90 53.8 117.4)">IO_L40N_2</text>
<text x="61.2" y="117" transform="rotate(-90 61.2 117)">IO_L40P_3</text>
<text x="64.8" y="117" transform="rotate(-90 64.8 117)">IO_L24P_3</text>
<text x="66.7" y="117.4" transform="rotate(-90 66.7 117.4)">IO_L24N_3</text>
<text x="76.9" y="119.4">IO_LO1P_4/VRN_4</text>
<text x="77.3" y="117.5">IO_L01N_4/VRP_4</text>
<text x="94.6" y="116.6">50</text>
<text x="94.6" y="118.4">49</text>
<text x="171.8" y="116.6">33</text>
<text x="171.8" y="114.8">58</text>
<text x="172.7" y="118.4">7</text>
<text x="177.7" y="119.4">VCCAUX</text>
<text x="177.7" y="117.5">VCCAUX</text>
<text x="177.7" y="115.7">VCCAUX</text>
<text x="188.9" y="115.7">CCLK</text>
<text x="197.3" y="114.8">52</text>
<text x="225.1" y="116.6">13</text>
<text x="226" y="114.8">3</text>
<text x="230.9" y="115.7">CLK</text>
<text x="230.9" y="117.5">CEO</text>
<text x="238.5" y="115.7">VCCINT</text>
<text x="240.1" y="117.5">VCCO</text>
<text x="240.5" y="119.4">VCCJ</text>
<text x="248.8" y="118.4">20</text>
<text x="248.8" y="116.6">19</text>
<text x="248.8" y="114.8">18</text>
<text x="25" y="124">81</text>
<text x="25" y="125.8">80</text>
<text x="30.8" y="124.9">IO</text>
<text x="42.8" y="122.7" transform="rotate(-90 42.8 122.7)">IO_L01N_2/VRP_2</text>
<text x="44.6" y="122.7" transform="rotate(-90 44.6 122.7)">IO_L01P_2/VRN_2</text>
<text x="55.7" y="123.4" transform="rotate(-90 55.7 123.4)">IO_L40P_2/VREF_2</text>
<text x="63" y="123.6" transform="rotate(-90 63 123.6)">IO_L40N_3/VREF_3</text>
<text x="72.2" y="122.7" transform="rotate(-90 72.2 122.7)">IO_L01N_3/VRP_3</text>
<text x="74" y="122.7" transform="rotate(-90 74 122.7)">IO_L01P_3/VRN_3</text>
<text x="76.7" y="121.2">IO_L27N_4/DIN/D0</text>
<text x="80" y="124.9">IO_L30N_4/D2</text>
<text x="80.2" y="123">IO_L27P_4/D1</text>
<text x="94.6" y="122.1">47</text>
<text x="94.6" y="125.8">43</text>
<text x="94.6" y="120.3">48</text>
<text x="94.6" y="124">44</text>
<text x="115.3" y="125.3" transform="rotate(-90 115.3 125.3)">8</text>
<text x="172.7" y="125.8">6</text>
<text x="189.6" y="124.9">GND</text>
<text x="189.6" y="123">GND</text>
<text x="197.3" y="125.8">73</text>
<text x="197.3" y="124">82</text>
<text x="197.3" y="122.1">95</text>
<text x="241" y="121.2">GND</text>
<text x="248.8" y="120.3">11</text>
<text x="25" y="127.6">79</text>
<text x="25" y="131.3">85</text>
<text x="25" y="129.4">86</text>
<text x="30.8" y="126.7">IO_L01N_1/VRP_1</text>
<text x="30.8" y="128.5">IO_L01P_1/VRN_1</text>
<text x="30.8" y="130.4">IO_L31N_1/VREF_1</text>
<text x="73.1" y="130.4">IO_L31P_4/DOUT/BUSY</text>
<text x="76.9" y="128.5">IO_L31N_4/INIT_B</text>
<text x="80.2" y="126.7">IO_L30P_4/D3</text>
<text x="94.6" y="127.6">42</text>
<text x="94.6" y="131.3">39</text>
<text x="94.6" y="129.4">40</text>
<text x="116.2" y="131.7" transform="rotate(-90 116.2 131.7)">V+</text>
<text x="171.8" y="131.3">46</text>
<text x="171.8" y="129.4">31</text>
<text x="171.8" y="127.6">19</text>
<text x="177.7" y="130.4">VCCO_5</text>
<text x="177.7" y="128.5">VCCO_6</text>
<text x="177.7" y="126.7">VCCO_7</text>
<text x="189.6" y="130.4">GND</text>
<text x="189.6" y="128.5">GND</text>
<text x="189.6" y="126.7">GND</text>
<text x="197.3" y="131.3">41</text>
<text x="197.3" y="129.4">56</text>
<text x="197.3" y="127.6">66</text>
<text x="25" y="133.1">88</text>
<text x="25" y="134.9">87</text>
<text x="30.8" y="132.2">IO_L31P_1</text>
<text x="30.8" y="134">IO_L32N_1/GCLK5</text>
<text x="30.8" y="135.8">IO_L32P_1/GCLK4</text>
<text x="76.9" y="132.2">IO_L32N_4/GCLK1</text>
<text x="77.1" y="134">IO_L32P_4/GCLK0</text>
<text x="94.6" y="133.1">38</text>
<text x="108.5" y="133.1">5</text>
<text x="113.5" y="134">OUT OE</text>
<text x="118.1" y="137.5" transform="rotate(-90 118.1 137.5)">GND</text>
<text x="123.9" y="133.1">1</text>
<text x="171.8" y="136.8">83</text>
<text x="171.8" y="134.9">70</text>
<text x="171.8" y="133.1">57</text>
<text x="177.7" y="137.7">VCCO_1</text>
<text x="177.7" y="135.8">VCCO_2</text>
<text x="177.7" y="134">VCCO_3</text>
<text x="177.7" y="132.2">VCCO_4</text>
<text x="189.6" y="137.7">GND</text>
<text x="189.6" y="135.8">GND</text>
<text x="189.6" y="134">GND</text>
<text x="189.6" y="132.2">GND</text>
<text x="197.3" y="136.8">10</text>
<text x="197.3" y="134.9">20</text>
<text x="197.3" y="133.1">29</text>
<text x="25" y="142.3">90</text>
<text x="25" y="140.4">89</text>
<text x="30.8" y="143.2">IO_L32N_0/GCLK7</text>
<text x="30.8" y="141.4">IO_L32P_0/GCLK6</text>
<text x="76.9" y="141.4">IO_L32N_5/GCLK3</text>
<text x="77.1" y="139.5">IO_L32P_5/GCLK2</text>
<text x="80.2" y="143.2">IO_L31P_5/D5</text>
<text x="94.6" y="142.3">34</text>
<text x="94.6" y="140.4">37</text>
<text x="94.6" y="138.6">36</text>
<text x="117.2" y="142.5" transform="rotate(-90 117.2 142.5)">4</text>
<text x="171.8" y="138.6">94</text>
<text x="177.7" y="139.5">VCCO_0</text>
<text x="189.6" y="139.5">GND</text>
<text x="197.3" y="138.6">3</text>
<text x="25" y="149.6">97</text>
<text x="25" y="147.7">96</text>
<text x="25" y="145.9">92</text>
<text x="25" y="144.1">91</text>
<text x="30.8" y="148.7">IO_L01P_O/VRP_13</text>
<text x="30.8" y="146.8">IO_L31N_0</text>
<text x="30.8" y="145">IO_L31P_0/VREF_0</text>
<text x="80" y="148.7">IO_L28N_5/D6</text>
<text x="80" y="145">IO_L31N_5/D4</text>
<text x="80.2" y="146.8">IO_L28P_5/D7</text>
<text x="94.6" y="145.9">30</text>
<text x="94.6" y="147.7">32</text>
<text x="94.6" y="144.1">35</text>
<text x="94.6" y="149.6">27</text>
<text x="30.8" y="150.5">IO_L01N_O/VRP_12</text>
<text x="75.6" y="152.3">IO_L01N_5/RDWR_8</text>
<text x="78.4" y="150.5">IO_L01P_5/CS_B</text>
<text x="94.6" y="151.4">28</text>
<text x="43.7" y="173.6" transform="rotate(-90 43.7 173.6)">1</text>
<text x="44.6" y="168.7" transform="rotate(-90 44.6 168.7)">IO_L01P_7/VRN_8</text>
<text x="45.6" y="173.6" transform="rotate(-90 45.6 173.6)">2</text>
<text x="46.5" y="168.7" transform="rotate(-90 46.5 168.7)">IO_L01N_7/VRP_7</text>
<text x="47.4" y="173.6" transform="rotate(-90 47.4 173.6)">4</text>
<text x="48.3" y="168.7" transform="rotate(-90 48.3 168.7)">IO_L21P_7</text>
<text x="49.2" y="173.6" transform="rotate(-90 49.2 173.6)">5</text>
<text x="50.1" y="168.7" transform="rotate(-90 50.1 168.7)">IO_L21N_7</text>
<text x="51.1" y="173.6" transform="rotate(-90 51.1 173.6)">8</text>
<text x="52" y="168.7" transform="rotate(-90 52 168.7)">IO_L23P_7</text>
<text x="52.9" y="173.6" transform="rotate(-90 52.9 173.6)">9</text>
<text x="53.8" y="168.7" transform="rotate(-90 53.8 168.7)">IO_L23N_7</text>
<text x="55.7" y="168.7" transform="rotate(-90 55.7 168.7)">IO_L40P_7</text>
<text x="57.5" y="168.7" transform="rotate(-90 57.5 168.7)">IO_L40N_7/VREF_7</text>
<text x="64.8" y="168.7" transform="rotate(-90 64.8 168.7)">IO_L40P_6/VREF_6</text>
<text x="66.7" y="168.7" transform="rotate(-90 66.7 168.7)">IO_L40N_6</text>
<text x="68.5" y="168.7" transform="rotate(-90 68.5 168.7)">IO_L24P_6</text>
<text x="70.3" y="168.7" transform="rotate(-90 70.3 168.7)">IO_L24N_6/VREF_6</text>
<text x="72.2" y="168.7" transform="rotate(-90 72.2 168.7)">IO</text>
<text x="74" y="168.7" transform="rotate(-90 74 168.7)">IO</text>
<text x="75.9" y="168.7" transform="rotate(-90 75.9 168.7)">IO_L01P_6/VRN_6</text>
<text x="77.7" y="168.7" transform="rotate(-90 77.7 168.7)">IO_L01N_6/VRP_6</text>
<text x="54.7" y="174.5" transform="rotate(-90 54.7 174.5)">11</text>
<text x="56.6" y="174.5" transform="rotate(-90 56.6 174.5)">12</text>
<text x="63.9" y="174.5" transform="rotate(-90 63.9 174.5)">13</text>
<text x="65.8" y="174.5" transform="rotate(-90 65.8 174.5)">14</text>
<text x="67.6" y="174.5" transform="rotate(-90 67.6 174.5)">15</text>
<text x="69.4" y="174.5" transform="rotate(-90 69.4 174.5)">16</text>
<text x="71.3" y="174.5" transform="rotate(-90 71.3 174.5)">17</text>
<text x="73.1" y="174.5" transform="rotate(-90 73.1 174.5)">21</text>
<text x="74.9" y="174.5" transform="rotate(-90 74.9 174.5)">22</text>
<text x="76.8" y="174.5" transform="rotate(-90 76.8 174.5)">23</text>
<text x="60.8" y="186.2">7</text>
<text x="60.8" y="188">8</text>
<text x="60.8" y="189.9">1</text>
<text x="60.8" y="191.7">2</text>
<text x="65.7" y="187.1">HOLD</text>
<text x="65.7" y="189">VCC</text>
<text x="65.7" y="190.8">CS</text>
<text x="72.5" y="187.1">SCK</text>
<text x="72.7" y="190.8">VSS</text>
<text x="74.2" y="189">SI</text>
<text x="79.9" y="188">5</text>
<text x="79.9" y="191.7">3</text>
<text x="79.9" y="186.2">6</text>
<text x="79.9" y="189.9">4</text>
<text x="65.7" y="192.6">SO</text>
<text x="73.2" y="192.6">WP</text>
<text x="208.4" y="199">Title</text>
<text x="208.4" y="204.5">Size</text>
<text x="209.3" y="207.3">B</text>
<text x="217.5" y="204.5">Number</text>
<text x="254.3" y="204.5">Revision</text>
<text x="208.4" y="210">Date:</text>
<text x="208.4" y="211.8">File:</text>
<text x="216.6" y="211.8">E:\desktop\..\FPGA.SCHDOC</text>
<text x="216.6" y="210">7/20/2004</text>
<text x="245.1" y="210">Sheet</text>
<text x="245.1" y="211.8">Drawn By:</text>
<text x="250.2" y="210">of</text>
</g>
</svg>
